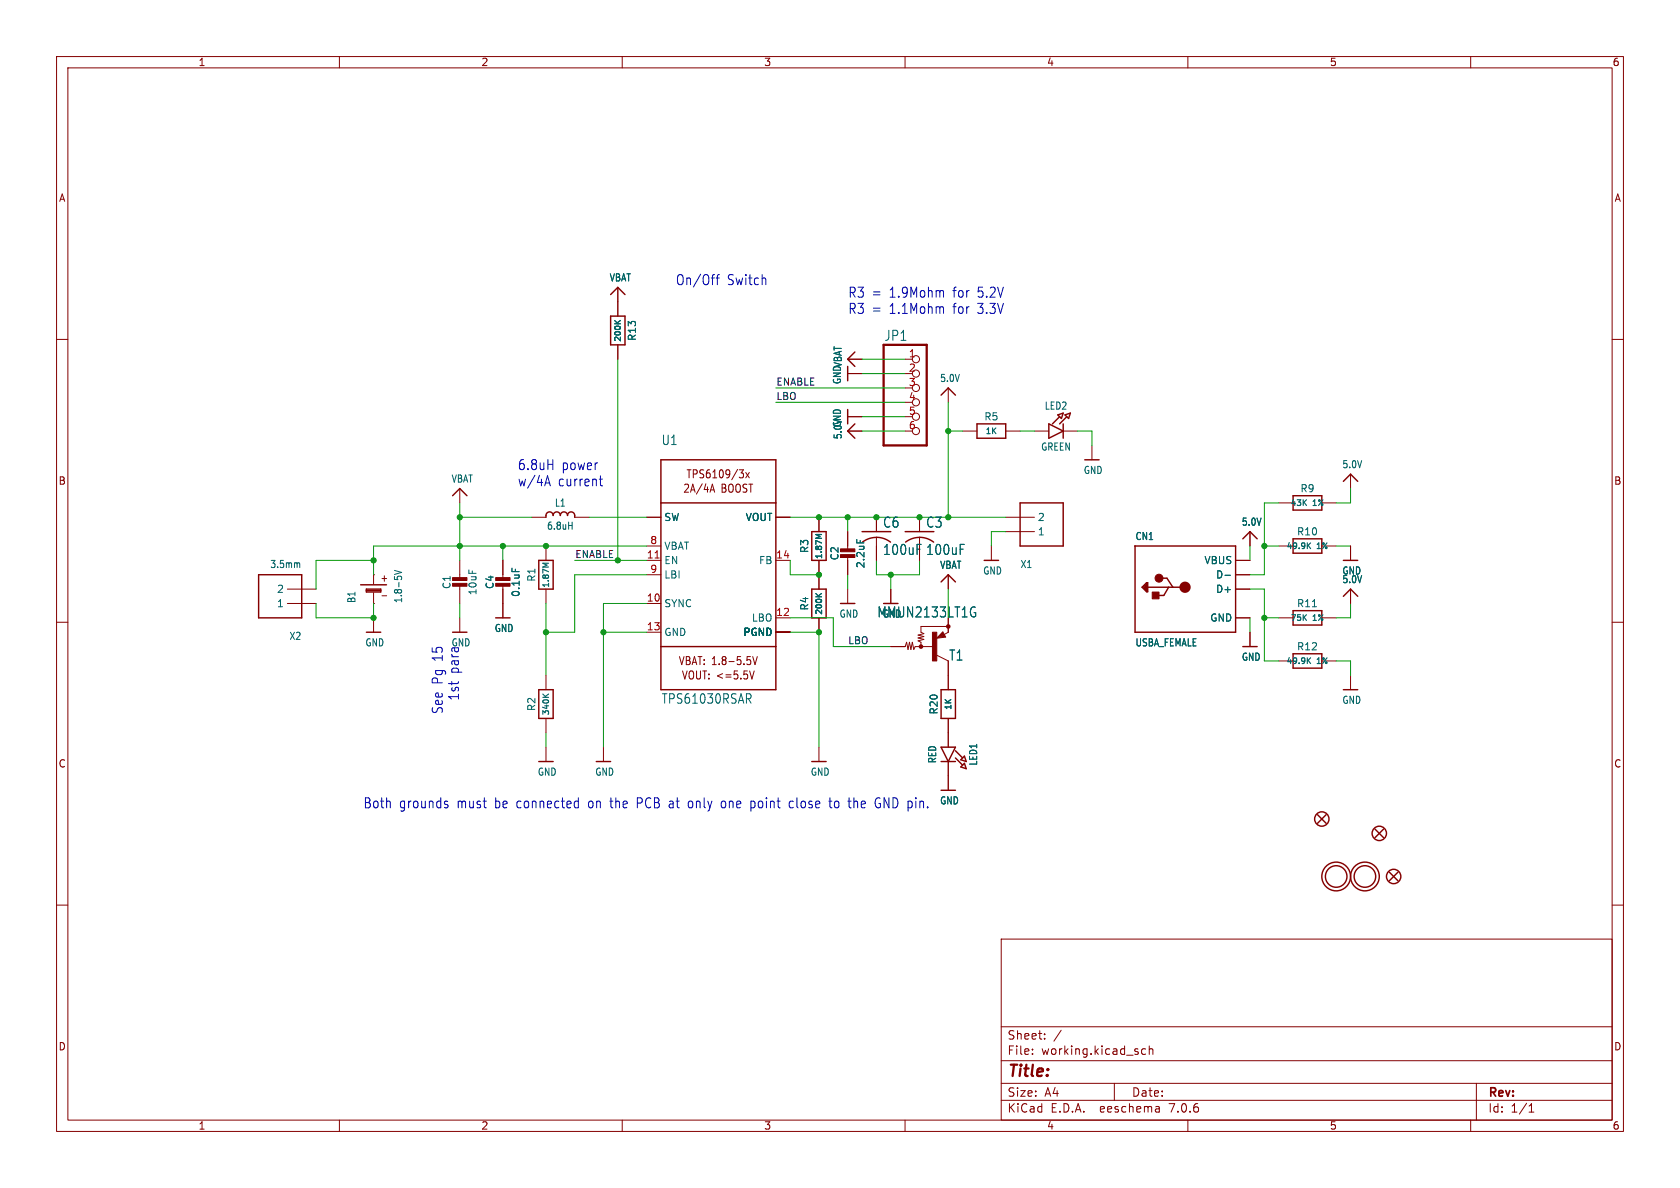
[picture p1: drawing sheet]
<svg xmlns="http://www.w3.org/2000/svg" width="297mm" height="210mm" viewBox="0 0 297 210" stroke-linecap="round" stroke-linejoin="round" font-family="sans-serif">
<g fill="none" stroke="#840000" stroke-width=".18">
<path d="M10 10h277v190h-277zM12 12h273v186h-273zM60 10v2M110 10v2M160 10v2M210 10v2M260 10v2M10 60h2M109.2 50.8v5.1M285 60h2M109.2 61v2.5M149.9 66h2.5"/>
<path d="M149.9 76.2h2.5M149.9 63.5h2.5M149.9 73.7h2.5M160 76.2h1.3M160 63.5h1.3M160 68.6h1.3M160 73.7h1.3M167.6 68.6v2.5M170.2 76.2h2.5M177.8 76.2h2.5M182.9 76.2h2.5M188 76.2h2.5"/>
<path d="M193 78.7v2.6M81.3 86.4v2.5M81.3 99.1v3.3M88.9 99.1v3.3M94 91.4h2.5M96.5 96.5v2.6M101.6 91.4h2.5M114.3 96.5h2.5M114.3 99.1h2.5M114.3 91.4h2.5M125.6 86.6h.6M125.9 85.6l.4 1.4"/>
<path d="M130.7 83h.7l-.4 .6 .4 .1v.5l-.2 .3h-.3M131.8 83.5l.7 1M132.5 83.5l-.7 1M137.2 99.1h2.5M137.2 91.4h2.5M144.8 91.4v2.6M144.8 99.1v5M149.9 94v3.3M149.9 98.3v3.3M154.9 91.4v2.6M154.9 95v4.1M162.6 91.4v2.6"/>
<path d="M162.6 95v1.5M175.3 96.5v2.6M177.8 91.4h5.1M177.8 94h5.1M218.4 99.1h2.6M221 94v2.5M226.1 88.9h2.5M226.1 96.5h2.5M233.7 88.9h2.5M233.7 96.5h2.5M238.8 83.8v2.6M238.8 96.5v2.6"/>
<path d="M10 110h2M50.8 104.1h5.1M50.8 106.7h5.1M66 106.7h.1M66 101.6h.1M66 101.6v1.7M66 104.8v1.9M66 109.2v2.6M67.5 105.3h.9M81.3 103.4v3.3M81.3 109.2v2.6M88.9 103.4v5.8"/>
<path d="M96.5 104.1v2.6M96.5 119.4v2.5M114.3 101.6h2.5M114.3 106.7h2.5M114.3 111.8h2.5M132.5 118.6l.4 1.4 .4-1.4M133.1 116.1l.4 1.4 .4-1.4M137.2 109.2h2.5M137.2 111.8h2.5M144.8 109.2v2.6M149.9 104.1v2.6M157.5 104.1v2.6"/>
<path d="M157.5 114.3h2.5l.3-.8 .2 1.3 .3-1.3 .2 1.3 .3-1.3 .2 1.3 .3-.5h3M165.6 115.8l2 1v5.1M166.7 111.7l.5 .9-1.6 .2zM167.6 101.6v2.5M167.6 109.2v2.6l-.7 .4M167.6 110.7h-4.8v1.1l.5 .2-1 .3 1 .2-1 .3 1 .2-1 .3 .5 .2v.8M218.4 104.1h2.6M218.4 101.6h2.6M218.4 109.2h2.6M221 111.8v2.5M226.1 116.8h2.5M226.1 109.2h2.5"/>
<path d="M233.7 116.8h2.5M233.7 109.2h2.5M238.8 104.1v2.6M238.8 119.4v2.5M285 110h2M96.5 127v2.5M96.5 132.1v2.5M106.7 132.1v2.5M144.8 132.1v2.5M167.6 127v5.1M167.6 134.6v5.1M10 160h2"/>
<path d="M285 160h2M177 166h108v32h-108zM60 198v2M110 198v2M160 198v2M177 194.5h108M177 191.5h108M177 187.5h108M177 181.5h108M182.5 186.3v.1M182.5 185.5v.1M184.7 183.6v.1"/>
<path d="M184.7 182.8v.1M187.6 182.1l-1.3 2M197 191.5v3M202.5 185.5l-.4-.1-.3 .3v.4l.2 .2h.5M203.2 185.5l.2-.1 .3 .1 .1 .9M203.2 184.9v1.5M204.9 195.7l.1 .9M205 196.5l-.2 .1M205 196h-.2M210 198v2M260 198v2M261 191.5v6.5"/>
<path d="M270.3 196.6h.9M270.3 195.5l.4-.4v1.5"/>
<circle cx="161.9" cy="68.6" r=".63"/>
<circle cx="161.9" cy="73.7" r=".63"/>
<circle cx="161.9" cy="71.1" r=".63"/>
<circle cx="161.9" cy="76.2" r=".63"/>
<circle cx="161.9" cy="63.5" r=".63"/>
<circle cx="161.9" cy="66" r=".63"/>
</g>
<g fill="none" stroke="#840000" stroke-width=".25">
<path d="M107.9 52.1l1.3-1.3 1.3 1.3M107.9 55.9h2.6v5.1h-2.6zM149.9 64.8v2.5M149.9 72.4v2.5M151.1 74.9l-1.2 1.3 1.2 1.3M151.1 62.2l-1.2 1.3 1.2 1.3M166.4 69.9l1.2-1.3 1.3 1.3M172.7 74.9h5.1v2.6h-5.1zM185.4 74.9l2.6 1.3-2.6 1.3zM187 73.3l1-.3-.4 1zM187.3 73.7l-1.2 1.2M188 74.9v2.6"/>
<path d="M188.3 73.3l.9-.3-.3 1zM188.6 73.7l-1.3 1.2M80 87.6l1.3-1.2 1.2 1.2M95.2 99.1h2.6v5h-2.6zM96.5 91.4v-.3a.64 .64 0 0 1 .7-.6 .64 .64 0 0 1 .6 .6 .64 .64 0 0 1 .6-.6 .64 .64 0 0 1 .7 .6 .64 .64 0 0 1 .6-.6 .64 .64 0 0 1 .6 .6 .64 .64 0 0 1 .7-.6 .64 .64 0 0 1 .6 .6v.3M116.8 81.3h20.4v40.6h-20.4zM116.8 88.9h20.4M143.5 94h2.5v5.1h-2.5zM152.4 94h5.1M152.5 95.8a4.1 4.1 0 0 1 4.9 0M160 94h5.1M160.1 95.8a4.1 4.1 0 0 1 4.9 0"/>
<path d="M174 99.1h2.5M180.3 88.9h7.7v7.6h-7.7zM191.8 81.3h2.5M200.6 96.5h17.8v15.3h-17.7v-15.3M219.7 95.3l1.3-1.3 1.2 1.3M228.6 87.6h5.1v2.6h-5.1zM228.6 95.3h5.1v2.5h-5.1zM237.5 99.1h2.5M237.5 85.1l1.3-1.3 1.2 1.3M45.7 101.6h7.6v7.6h-7.6zM63.8 103.4h4.5M64.8 104.1h2.5v.5h-2.5z"/>
<path d="M64.8 104.4h2.5M64.8 111.8h2.5M80 111.8h2.5M87.6 109.2h2.6M116.8 114.3h20.4M143.5 104.1h2.5v5.1h-2.5zM148.6 106.7h2.5M166.4 102.9l1.2-1.3 1.3 1.3M166.6 112.4h-.4l.4-.3 .3 .4-1 .1 .7-.7 .4 .6M202.1 103.8l.4-.4v.8l-.2-.2v-.2M202.7 103h.2v1.6h-.2l-.8-.8zM202.7 103v1.4"/>
<path d="M202.9 103.8h6.6M205.3 102.2h1l1.1 1.6M206.6 103.8l-.9 1.5h-1.1M219.7 114.3h2.5M228.6 108h5.1v2.5h-5.1zM228.6 115.6h5.1v2.5h-5.1zM237.5 105.4l1.3-1.3 1.2 1.3M95.2 121.9h2.6v5.1h-2.6zM95.2 134.6h2.6M105.4 134.6h2.5M143.5 134.6h2.5M166.4 121.9h2.5v5.1h-2.5z"/>
<path d="M166.4 134.6h2.5M166.4 132.1h2.5l-1.3 2.5zM166.4 139.7h2.5M168.9 132.7l1.3 1.3M168.9 134l1.3 1.3M169.9 134.3l.6-.6 .3 .9zM169.9 135.6l.6-.7 .3 1zM237.5 121.9h2.5M232.9 144l1.5 1.5M234.4 144l-1.5 1.5M243.1 146.6l1.5 1.5M244.6 146.6l-1.5 1.5"/>
<path d="M245.6 154.2l1.5 1.5M247.1 154.2l-1.5 1.5"/>
<circle cx="233.7" cy="144.8" r="1.27"/>
<circle cx="236.2" cy="154.9" r="2.54"/>
<circle cx="236.2" cy="154.9" r="1.9"/>
<circle cx="241.3" cy="154.9" r="2.54"/>
<circle cx="241.3" cy="154.9" r="1.9"/>
<circle cx="243.8" cy="147.3" r="1.27"/>
<circle cx="246.4" cy="154.9" r="1.27"/>
</g>
<path d="M108.7 56.7l.5 .5M109.7 56.7l-.6 .4M97 99.6h-1l.7 .3M145.2 94.5h-1l.7 .3M231.3 96.4l.4 .6M231.7 96l-.6 .5M144.2 104.9l.6 .6M145.2 104.9l-.5 .4M231.3 116.7l.4 .6M231.7 116.3l-.6 .6M96 122.7l.5 .6M97 122.7l-.6 .4" fill="none" stroke="#006464" stroke-width=".2"/>
<g fill="#840000" stroke="#840000" stroke-width=".18">
<path d="M87.6 103.1h2.6v.5h-2.6z"/>
<path d="M87.6 102.1h2.6v.5h-2.6z"/>
<path d="M80 103.1h2.5v.5h-2.5z"/>
<path d="M80 102.1h2.5v.5h-2.5z"/>
<path d="M203.7 104.7h1.2v1.2h-1.2z"/>
<path d="M164.8 111.8h.8v5h-.8z"/>
<path d="M148.6 98h2.5v.6h-2.5z"/>
<path d="M148.6 97h2.5v.5h-2.5z"/>
<circle cx="204.9" cy="102.2" r=".7"/>
</g>
<g fill="none" stroke="#006464" stroke-width=".18">
<path d="M52.7 99.5l.3 .2v.6M100.5 92.9h.6M101.1 92.3v1.3M151.5 95.4v.6M162.1 96.2h.8M169.8 96.2h.7M69.7 100.8l1.3 .4-1.3 .3M90.5 100.4v.6M172.1 107.3l.3 .1M172.2 108.3h.3v.6l-.4 .2M216.6 101.7h.9M232 107.3h.7"/>
<path d="M132.3 123.5l.5 .8M132.5 122.6l.3 .4-.1 .4-.2 .1"/>
</g>
<circle cx="209.5" cy="103.8" r=".5" fill="none" stroke="#840000" stroke-width="1"/>
<g fill="none" stroke="#840000" stroke-width=".3">
<circle cx="162.8" cy="114.3" r=".25"/>
<circle cx="167.6" cy="110.7" r=".25"/>
</g>
<path d="M156.2 61h7.6v17.7h-7.6z" fill="none" stroke="#840000" stroke-width=".41"/>
<path d="M115.8 98.6h.7" fill="none" stroke="#a90000" stroke-width=".18"/>
<g fill="none" stroke="#0000c2" stroke-width=".18">
<path d="M126.6 49.1h.6M127.2 48.5l-.3 .1-.1 .2v1.5M166.7 51.4l.1 1.1M166.7 54.3l.1 1.1M96.4 85.4h.8M96.8 84.1l.5 1.8M105.9 84.7h.6M106.1 84.1v1.5l.1 .2 .3 .1M78.8 142.2h.2a.31 .31 0 0 1 .2 .3 .31 .31 0 0 1-.2 .3h-.3M78.8 141.6l.3 .1M101.8 141.6l.4 .1M102.2 142.7l-.4 .1"/>
<path d="M102.2 141v1.8M121.7 142.5l.3 .3M122 141.6l-.3 .4M128 141.6a.41 .41 0 0 0-.5 .4v.5a.41 .41 0 0 0 .5 .3M132.9 141.6l.4 .1M133.3 142.7l-.4 .1M140.2 141.7l-.4-.1-.3 .4v.5l.2 .2h.5M146.5 141.6h.6M146.7 141v1.6l.1 .1 .3 .1M151 141v1.8M151 141.7v.1M155.4 142h.2v.6l-.2 .2"/>
<path d="M155.4 141l.2 .1"/>
</g>
<g fill="none" stroke="#009600" stroke-width=".18">
<path d="M109.2 63.5v35.6M137.2 71.1h22.8M137.2 68.6h22.8M152.4 76.2h7.6M152.4 73.7h7.6M152.4 66h7.6M152.4 63.5h7.6M167.6 71.1v20.3M167.6 76.2h2.6M180.3 76.2h2.6M190.5 76.2h2.5v2.5M66 99.1h-10.1v5"/>
<path d="M81.3 88.9v10.2M81.3 91.4h12.7M88.9 96.5v2.6M101.6 99.1h12.7M104.1 91.4h10.2M114.3 96.5h-48.3v5.1M139.7 99.1v2.5h5.1M139.7 91.4h38.1M149.9 91.4v2.6M154.9 99.1v2.5h7.7v-2.5M177.8 94h-2.5v2.5M221 96.5v2.6"/>
<path d="M223.5 96.5h2.6M226.1 88.9h-2.6v12.7h-2.5M236.2 96.5h2.6M238.8 86.4v2.5h-2.6M55.9 106.7v2.5h10.1v-2.5M81.3 106.7v2.5M96.5 106.7v12.7M106.7 111.8h7.6M114.3 106.7h-7.6v25.4M114.3 101.6h-12.7v10.2h-5.1M139.7 109.2h7.6v5.1h10.2M139.7 111.8h5.1v20.3"/>
<path d="M149.9 101.6v2.5M157.5 101.6v2.5M167.6 104.1v5.1M221 104.1h2.5v12.7h2.6M221 109.2v2.6M223.5 109.2h2.6M236.2 116.8h2.6v2.6M238.8 106.7v2.5h-2.6M96.5 129.5v2.6"/>
</g>
<g fill="#009600" stroke="#009600" stroke-width=".18">
<circle cx="109.2" cy="99.1" r=".46"/>
<circle cx="106.7" cy="111.8" r=".46"/>
<circle cx="96.5" cy="111.8" r=".46"/>
<circle cx="223.5" cy="96.5" r=".46"/>
<circle cx="223.5" cy="109.2" r=".46"/>
<circle cx="81.3" cy="91.4" r=".46"/>
<circle cx="88.9" cy="96.5" r=".46"/>
<circle cx="81.3" cy="96.5" r=".46"/>
<circle cx="66" cy="99.1" r=".46"/>
<circle cx="96.5" cy="96.5" r=".46"/>
<circle cx="66" cy="109.2" r=".46"/>
<circle cx="162.6" cy="91.4" r=".46"/>
<circle cx="154.9" cy="91.4" r=".46"/>
<circle cx="149.9" cy="91.4" r=".46"/>
<circle cx="167.6" cy="76.2" r=".46"/>
<circle cx="167.6" cy="91.4" r=".46"/>
<circle cx="157.5" cy="101.6" r=".46"/>
<circle cx="144.8" cy="91.4" r=".46"/>
<circle cx="144.8" cy="111.8" r=".46"/>
<circle cx="144.8" cy="101.6" r=".46"/>
</g>
<text font-size="2.8" fill="#840000" x="178" y="190.9">Title:</text>
<g font-size="2.5" fill="#0000c2">
<text x="119.4" y="50.6">On/Off</text>
<text x="128.5" y="50.6">Switch</text>
<text x="149.9" y="52.8">R3 =</text>
<text x="157.3" y="52.8">1.9Mohm</text>
<text x="168.7" y="52.8">for</text>
<text x="173.1" y="52.8">5.2V</text>
<text x="149.9" y="55.6">R3 =</text>
<text x="157.3" y="55.6">1.1Mohm</text>
<text x="168.7" y="55.6">for</text>
<text x="173.1" y="55.6">3.3V</text>
<text x="91.4" y="83.2">6.8uH</text>
<text x="99.3" y="83.2">power</text>
<text x="91.4" y="86.1">w/4A</text>
<text x="98.6" y="86.1">current</text>
<text x="81.3" y="119.1" transform="rotate(-90 81.3 119.1)">para</text>
<text x="81.3" y="123.9" transform="rotate(-90 81.3 123.9)">1st</text>
<text x="78.4" y="126.3" transform="rotate(-90 78.4 126.3)">See Pg 15</text>
<text x="64.2" y="143.1">Both</text>
<text x="70.6" y="143.1">grounds</text>
<text x="80.9" y="143.1">must</text>
<text x="87.7" y="143.1">be connected</text>
<text x="104.5" y="143.1">on the</text>
<text x="113.3" y="143.1">PCB at</text>
<text x="122.7" y="143.1">only</text>
<text x="128.7" y="143.1">one</text>
<text x="134" y="143.1">point</text>
<text x="141" y="143.1">close</text>
<text x="148.3" y="143.1">to</text>
<text x="151.8" y="143.1">the</text>
<text x="156.7" y="143.1">GND pin.</text>
</g>
<g font-size="2.5" fill="#006464">
<text x="156.3" y="60.5">JP1</text>
<text x="156" y="93.5">C6</text>
<text x="163.6" y="93.5">C3</text>
<text x="163.6" y="98.3">100uF</text>
<text x="155" y="109.4">MMUN2133LT1G</text>
<text x="167.7" y="117">T1</text>
</g>
<text font-size="2.5" fill="#840000" x="156" y="98.3">100uF</text>
<g font-size="2.3" fill="#006464">
<text x="116.9" y="78.9">U1</text>
<text x="116.9" y="124.6">TPS61030RSAR</text>
</g>
<g font-size="2.1" fill="#840000">
<text x="178" y="184">Sheet:</text>
<text x="178" y="186.7">File:</text>
<text x="184.1" y="186.7">working.kicad_sch</text>
<text x="178" y="196.9">KiCad</text>
<text x="178" y="194.1">Size:</text>
<text x="184.7" y="194.1">A4</text>
<text x="185.7" y="196.9">E.D.A.</text>
<text x="194.6" y="196.9">eeschema</text>
<text x="200" y="194.1">Date:</text>
<text x="207" y="196.9">7.0.6</text>
<text x="263" y="194.3">Rev:</text>
<text x="263" y="196.9">Id:</text>
<text x="267.1" y="196.9">1/1</text>
</g>
<g font-size="2" fill="#840000">
<text x="120.7" y="87.3">2A/4A</text>
<text x="121.3" y="84.8">TPS6109/3x</text>
<text x="127.5" y="87.3">BOOST</text>
<text x="119.9" y="117.8">VBAT: 1.8-5.5V</text>
<text x="120.4" y="120.3">VOUT: &lt;=5.5V</text>
</g>
<g font-size="1.8" fill="#840000">
<text x="35" y="11.9">1</text>
<text x="85" y="11.9">2</text>
<text x="135" y="11.9">3</text>
<text x="185" y="11.9">4</text>
<text x="235" y="11.9">5</text>
<text x="285" y="11.9">6</text>
<text x="10.3" y="35.9">A</text>
<text x="285.3" y="35.9">A</text>
<text x="10.3" y="85.9">B</text>
<text x="285.3" y="85.9">B</text>
<text x="67.2" y="103">+</text>
<text x="10.3" y="135.9">C</text>
<text x="285.3" y="135.9">C</text>
<text x="10.3" y="185.9">D</text>
<text x="285.3" y="185.9">D</text>
<text x="35" y="199.9">1</text>
<text x="85" y="199.9">2</text>
<text x="135" y="199.9">3</text>
<text x="185" y="199.9">4</text>
<text x="235" y="199.9">5</text>
<text x="285" y="199.9">6</text>
</g>
<g font-size="1.8" fill="#006464">
<text x="107.7" y="50">VBAT</text>
<text x="112.6" y="60.4" transform="rotate(-90 112.6 60.4)">R13</text>
<text x="148.9" y="68" transform="rotate(-90 148.9 68)">GNDVBAT</text>
<text x="166.1" y="67.7">5.0V</text>
<text x="148.9" y="75.6" transform="rotate(-90 148.9 75.6)">GND</text>
<text x="149" y="77.8" transform="rotate(-90 149 77.8)">5.0V</text>
<text x="173.9" y="74.5">R5</text>
<text x="184.6" y="72.6">LED2</text>
<text x="183.9" y="79.9">GREEN</text>
<text x="191.5" y="84">GND</text>
<text x="237.2" y="83">5.0V</text>
<text x="79.7" y="85.5">VBAT</text>
<text x="98" y="89.8">L1</text>
<text x="229.8" y="87.2">R9</text>
<text x="96.6" y="93.8">6.8uH</text>
<text x="117.3" y="92.3">SW</text>
<text x="131.7" y="92.3">VOUT</text>
<text x="183.4" y="94.8">1</text>
<text x="183.4" y="92.3">2</text>
<text x="200.6" y="95.7">CN1</text>
<text x="219.4" y="93.1">5.0V</text>
<text x="229.2" y="94.8">R10</text>
<text x="47.7" y="100.6">3.5mm</text>
<text x="117.3" y="99.9">EN</text>
<text x="117.3" y="97.4">VBAT</text>
<text x="134.1" y="99.9">FB</text>
<text x="143.1" y="97.9" transform="rotate(-90 143.1 97.9)">R3</text>
<text x="148.4" y="99.2" transform="rotate(-90 148.4 99.2)">C2</text>
<text x="153" y="100.5" transform="rotate(-90 153 100.5)">2.2uF</text>
<text x="166.1" y="100.8">VBAT</text>
<text x="173.7" y="101.8">GND</text>
<text x="180.3" y="100.6">X1</text>
<text x="212.8" y="99.9">VBUS</text>
<text x="237.2" y="101.8">GND</text>
<text x="48.9" y="107.5">1</text>
<text x="48.9" y="105">2</text>
<text x="63" y="106.7" transform="rotate(-90 63 106.7)">B1</text>
<text x="71.3" y="106.7" transform="rotate(-90 71.3 106.7)">1.8-5V</text>
<text x="79.9" y="104.2" transform="rotate(-90 79.9 104.2)">C1</text>
<text x="84.4" y="105.3" transform="rotate(-90 84.4 105.3)">10uF</text>
<text x="87.5" y="104.2" transform="rotate(-90 87.5 104.2)">C4</text>
<text x="92.1" y="105.6" transform="rotate(-90 92.1 105.6)">0.1uF</text>
<text x="94.8" y="102.9" transform="rotate(-90 94.8 102.9)">R1</text>
<text x="117.3" y="107.5">SYNC</text>
<text x="117.3" y="102.5">LBI</text>
<text x="214.9" y="105">D+</text>
<text x="214.9" y="102.5">D-</text>
<text x="229.2" y="107.5">R11</text>
<text x="237.2" y="103.3">5.0V</text>
<text x="51.1" y="113.3">X2</text>
<text x="87.3" y="111.9">GND</text>
<text x="117.3" y="112.6">GND</text>
<text x="131.3" y="112.6">PGND</text>
<text x="132.8" y="110.1">LBO</text>
<text x="143.1" y="108" transform="rotate(-90 143.1 108)">R4</text>
<text x="148.3" y="109.4">GND</text>
<text x="155.9" y="109.4">GND</text>
<text x="213.9" y="110.1">GND</text>
<text x="64.5" y="114.5">GND</text>
<text x="200.6" y="114.5">USBA_FEMALE</text>
<text x="219.4" y="117">GND</text>
<text x="229.2" y="115.2">R12</text>
<text x="94.8" y="125.8" transform="rotate(-90 94.8 125.8)">R2</text>
<text x="237.2" y="124.6">GND</text>
<text x="166" y="126.4" transform="rotate(-90 166 126.4)">R20</text>
<text x="95" y="137.3">GND</text>
<text x="105.1" y="137.3">GND</text>
<text x="143.2" y="137.3">GND</text>
<text x="165.7" y="135" transform="rotate(-90 165.7 135)">RED</text>
<text x="172.9" y="135.4" transform="rotate(-90 172.9 135.4)">LED1</text>
<text x="166.1" y="142.4">GND</text>
</g>
<g font-size="1.8" fill="#a90000">
<text x="160.6" y="63.2">1</text>
<text x="160.6" y="65.8">2</text>
<text x="160.6" y="68.3">3</text>
<text x="160.6" y="70.9">4</text>
<text x="160.6" y="73.4">5</text>
<text x="160.6" y="75.9">6</text>
<text x="114.3" y="98.8">11</text>
<text x="114.9" y="96.3">8</text>
<text x="114.9" y="101.3">9</text>
<text x="137.1" y="98.8">14</text>
<text x="114.3" y="106.4">10</text>
<text x="114.3" y="111.5">13</text>
<text x="137.1" y="109">12</text>
</g>
<text font-size="1.8" fill="#0000c2" x="79.7" y="114.5">GND</text>
<g font-size="1.7" fill="#0f0f0f">
<text x="137.2" y="68.2">ENABLE</text>
<text x="137.2" y="70.8">LBO</text>
<text x="101.6" y="98.7">ENABLE</text>
<text x="149.9" y="114">LBO</text>
</g>
<g font-size="1.4" fill="#006464">
<text x="110" y="60.6" transform="rotate(-90 110 60.6)">200K</text>
<text x="174.1" y="77">1K</text>
<text x="228" y="89.7">43K</text>
<text x="232.1" y="89.7">1%</text>
<text x="145.6" y="99" transform="rotate(-90 145.6 99)">1.87M</text>
<text x="227.3" y="97.3">49.9K</text>
<text x="232.9" y="97.3">1%</text>
<text x="97.3" y="104.1" transform="rotate(-90 97.3 104.1)">1.87M</text>
<text x="145.6" y="108.8" transform="rotate(-90 145.6 108.8)">200K</text>
<text x="228" y="110">75K</text>
<text x="232.1" y="110">1%</text>
<text x="227.3" y="117.7">49.9K</text>
<text x="232.9" y="117.7">1%</text>
<text x="168.5" y="125.7" transform="rotate(-90 168.5 125.7)">1K</text>
<text x="97.3" y="126.6" transform="rotate(-90 97.3 126.6)">340K</text>
</g>
</svg>
